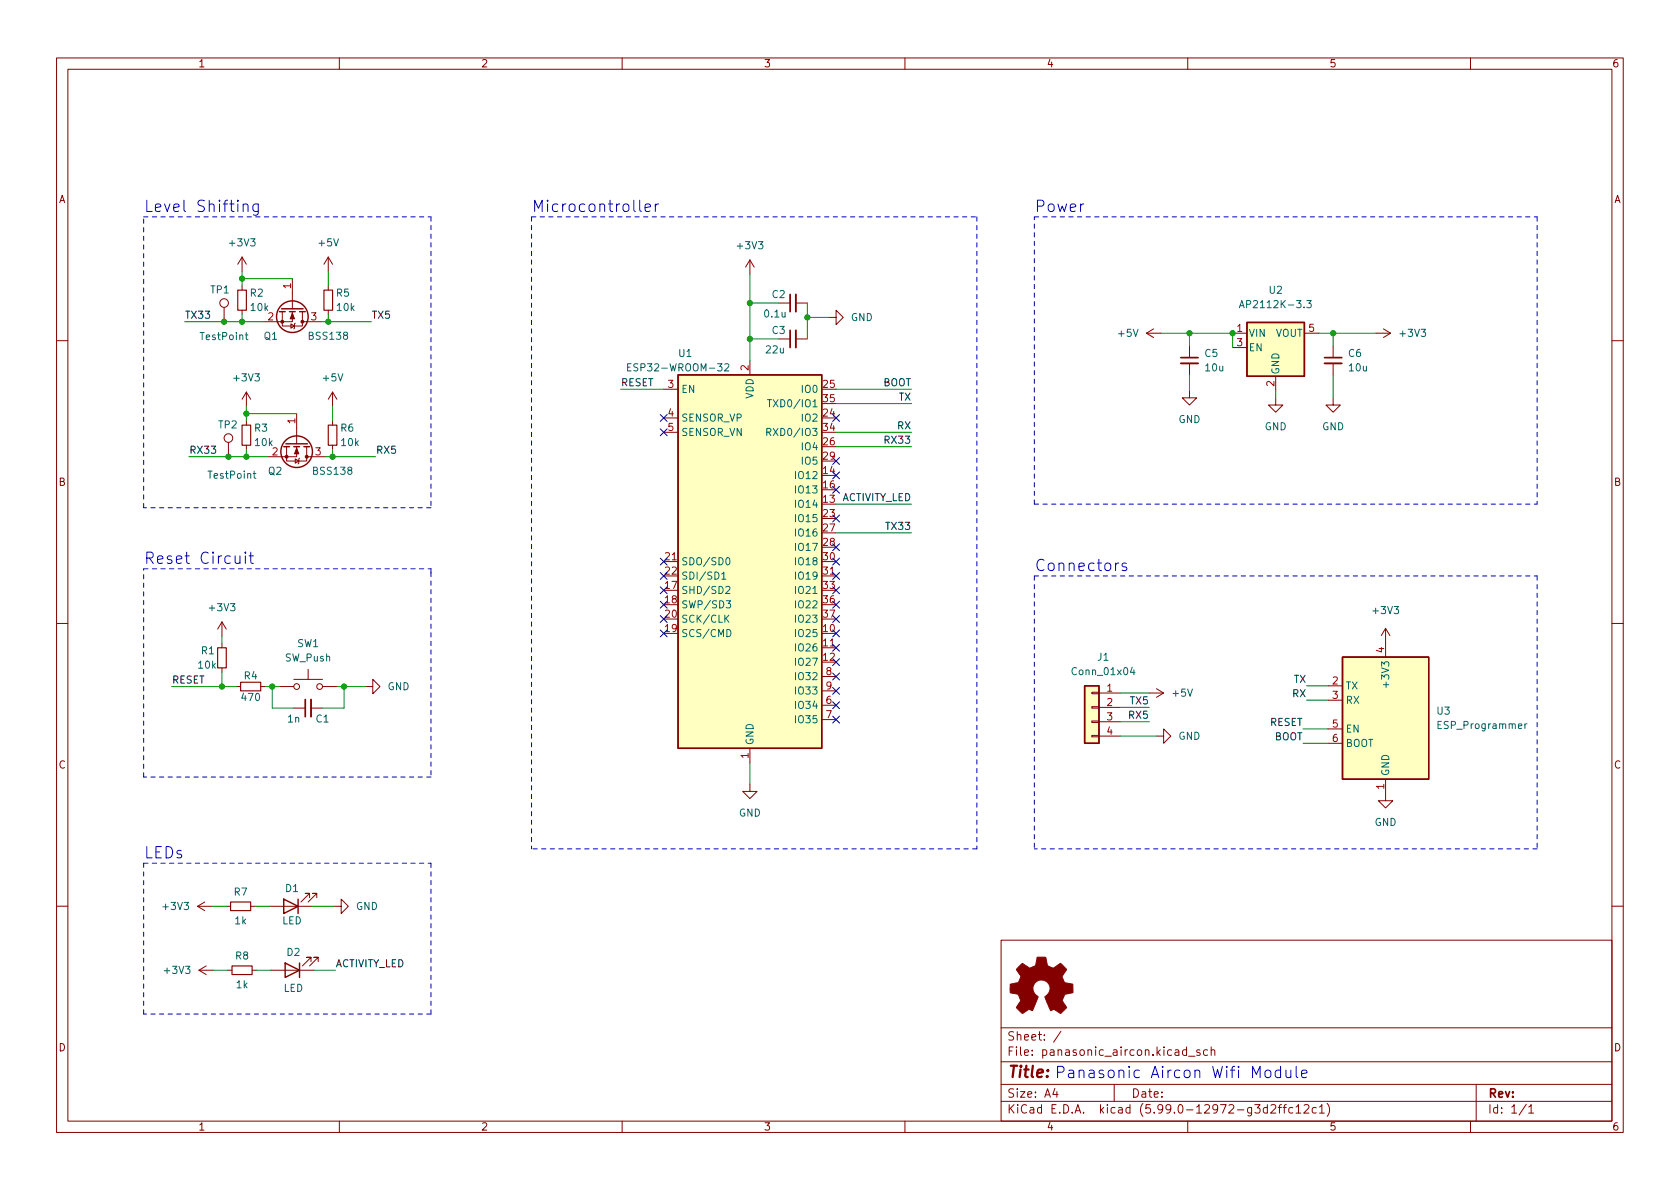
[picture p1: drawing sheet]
<svg xmlns="http://www.w3.org/2000/svg" width="297mm" height="210mm" viewBox="0 0 297 210" stroke-linecap="round" stroke-linejoin="round" font-family="sans-serif">
<g fill="none" stroke="#840000" stroke-width=".18">
<path d="M10 10.2h277v190.1h-277zM12 12.2h273v186.1h-273zM60 10.2v2M110 10.2v2M160 10.2v2M210 10.2v2M260 10.2v2M39.6 54.4v2.5M42.8 45.5v2.5M42.8 50.5v.8M42.8 54.9v.7M42.8 45.5l-.8 1.2"/>
<path d="M42.8 45.5l.8 1.2M49.9 55.1v2.6h3.6v-2.6M51.4 57.3l.7 .4-.7 .3zM51.7 55.1v1.8h-5.1M51.7 49.3v5.3M52.2 57.1l-.1 .2v.7l-.2 .2M53.5 56.9h3.3M58 45.5v2.5M58 50.5v.8M58 54.9v.7M58 45.5l-.7 1.2M58 45.5l.8 1.2"/>
<path d="M132.6 46v2.5M132.6 46l-.8 1.2M132.6 46l.7 1.2M137.7 53.6h2M137.7 59.9h2M140.7 53.6h2M140.7 59.9h2M146.6 56.1h1.2v-1.2l1.3 1.2-1.3 1.3v-1.3M202.7 58.9l1.3 .8M202.7 58.9h2.5M204 58.2l-1.3 .7M217.9 58.9h2.6"/>
<path d="M230.6 58.9h2.6M243.3 58.9h2.6M244.6 58.2l1.3 .7M245.9 58.9l-1.3 .8M10 60.2h2M40.4 78.2v2.6M43.6 69.3l-.8 1.3M43.6 69.3v2.6M43.6 74.4v.8M43.6 78.7v.8M43.6 69.3l.7 1.3M50.7 79v2.5h3.5v-2.5"/>
<path d="M52.5 79v1.8h-5.1M52.5 73.1v5.4M58.8 69.3l-.8 1.3M58.8 69.3v2.6M58.8 74.4v.8M58.8 78.7v.8M58.8 69.3l.8 1.3M117.3 68.8h2.6M117.3 73.9h2.6M117.3 76.4h2.6M132.6 63.7v2.6M210.3 69.1v1.3h1.3l-1.3 1.2-1.3-1.2h1.3"/>
<path d="M210.3 61.2v2M210.3 64.3v2M217.9 61.5h2.6M225.6 70.4v1.2h1.2l-1.2 1.3-1.3-1.3h1.3M225.6 66.5v2.6M235.7 70.4v1.2h1.3l-1.3 1.3-1.3-1.3h1.3M235.7 61.2v2M235.7 64.3v2M285 60.2h2M52.2 81.1l.6 .4-.6 .4zM53 81l-.2 .1v.8l-.1 .1M54.2 80.8h3.3"/>
<path d="M117.3 99.3h2.6M10 110.2h2M39.2 110v2.5M39.2 113.8v.7M39.2 118.1v.8M39.2 110l-.7 1.2M39.2 110l.8 1.2M54.5 118.4v1.7M145.3 114.5h2.5M145.3 101.8h2.5M145.3 119.6h2.5M245 111.1l-.8 1.3"/>
<path d="M245 111.1v5.1M245 111.1l.7 1.3M285 110.2h2M41.8 121.4h.7M46.1 121.4h.8M49.4 121.4h2.5M51.9 120.1h5.1M51.9 125.2h2.1M55 125.2h2M57 121.4h2.6M64.6 121.4h1.3v-1.3l1.3 1.3-1.3 1.3v-1.3M132.6 138.7v1.2h1.3l-1.3 1.3-1.3-1.3h1.3"/>
<path d="M132.6 132.3v2.6M145.3 124.7h2.5M145.3 127.2h2.5M145.3 122.2h2.5M193 130h1.3v.3h-1.3zM193 127.5h1.3v.3h-1.3zM193 125h1.3v.2h-1.3zM193 122.4h1.3v.3h-1.3zM194.3 122.5h3.8M194.3 125.1h3.8M194.3 127.6h3.8M194.3 130.2h3.8"/>
<path d="M203.2 122.5h2.5M204.5 130.2h1.2v-1.3l1.3 1.3-1.3 1.2v-1.2M204.5 121.8l1.2 .7M205.7 122.5l-1.2 .8M234.8 121.3h2.6M234.8 123.8h2.6M234.8 128.9h2.6M234.8 131.4h2.6M245 137.8v3.8h1.3l-1.3 1.3-1.3-1.3h1.3M36.2 159.5l-1.3 .8M54.7 158.7v-.7h-.7h.7l-1.5 1.5M56 158.7v-.7h-.8h.8l-1.5 1.5"/>
<path d="M10 160.2h2M34.9 160.3l1.3 .7M34.9 160.3h2.6M35.2 171.6l1.2 .7M35.2 171.6h2.5M36.4 170.8l-1.2 .8M40 160.3h.8M40.3 171.6h.7M44.3 160.3h.8M44.6 171.6h.7M47.6 160.3h7.6M47.9 171.6h7.6"/>
<path d="M55 170v-.7h-.8h.8l-1.5 1.5M56.3 170v-.7h-.8h.8l-1.6 1.5M59.1 160.3h1.2v-1.3l1.3 1.3-1.3 1.2v-1.2M177 166.3h108v32h-108zM285 160.2h2M60 198.3v2M110 198.3v2M160 198.3v2M177 194.8h108M177 191.8h108M177 187.8h108M177 181.8h108"/>
<path d="M186.5 192.5l-.4 1h1M186.9 193v1M187.6 182.4l-1.3 1.9M197 191.8v3M209.8 185.7l-.4-.1-.3 .3v.4l.1 .3h.6M209.8 185.1v1.5M210 198.3v2M210.1 186.8h1.2M212.1 185.7l-.3-.1-.2 .2v.3l.5 .1v.4h-.5M213.5 185.7l-.4-.1-.3 .3v.4l.1 .3h.6M214.1 185.8l.3-.2 .3 .1 .1 .9M214.1 185.1v1.5"/>
<path d="M224.1 195.9l-.5-.1-.2 .3v.4l.1 .3h.6M224.1 195.3v1.5M224.7 195.5l.6-.2 .2 .2 .1 .3-1 1h1M226 195.8h.6M226.6 195.3l-.4 .2v1.3M226.9 195.8h.5M227.4 195.3l-.3 .2v1.3M228.6 195.9l-.5-.1-.2 .3v.4l.1 .3h.6M229.1 195.8l.5-.5v1.5M229.1 196.8h.9M230.6 195.5l.5-.2 .3 .2v.3l-.9 1h.9M232.7 195.9l-.4-.1-.3 .3v.4l.1 .3h.6"/>
<path d="M233.3 195.8l.4-.5v1.5M233.3 196.8h.8M234.6 195.1a1.72 1.72 0 0 1 0 2.3M260 198.3v2M261 191.8v6.5M269.9 195.3l-1.3 1.9M270.3 195.8l.4-.5v1.5M270.3 196.8h.9"/>
<circle cx="39.6" cy="53.6" r=".76"/>
<circle cx="40.4" cy="77.5" r=".76"/>
<circle cx="52.5" cy="121.4" r=".51"/>
<circle cx="56.5" cy="121.4" r=".51"/>
</g>
<g fill="#ffffc2" stroke="#ffffc2" stroke-width=".18">
<path d="M119.9 66.3h25.4v66h-25.4z"/>
<path d="M191.8 121.3h2.5v10.1h-2.5z"/>
<path d="M237.4 116.2h15.2v21.6h-15.2z"/>
<path d="M220.5 57h10.1v9.5h-10.1z"/>
</g>
<g fill="none" stroke="#840000" stroke-width=".25">
<path d="M49.4 55.1h1M49.8 54.6h3.8M51.2 55.1h1M53 55.1h1M220.5 57h10.1v9.5h-10.1zM50.2 79h1M50.5 78.5h3.9M51.9 79h1.1M53.7 79h1M119.9 66.3h25.4v66h-25.4zM237.4 116.2h15.2v21.6h-15.2zM191.8 121.3h2.5v10.1h-2.5z"/>
<path d="M50.2 159l2.5 1.3-2.5 1.2zM52.7 159v2.5M50.4 170.3l2.6 1.3-2.6 1.2zM53 170.3v2.5"/>
<circle cx="51.7" cy="56" r="2.79"/>
<circle cx="52.5" cy="79.9" r="2.79"/>
</g>
<g fill="none" stroke="#006464" stroke-width=".18">
<path d="M43.4 59.2h.4M43.5 58.8v1.1l.3 .2M219.1 54.4l.5-1.3 .4 1.3M219.3 54.1h.6M231.1 53.1h.7l-.4 .5 .4 .2v.5l-.2 .1-.5-.1M111 64.9h.4M111.6 64.3h-.6v1.3h.6M128.1 64.4l.5-.1 .3 .4-.8 .9h.8M135.6 76.4h.6l.1-.2-.1-.3-.6-.1v1.2M135.7 70.7h.7M135.9 76.4l.4 .6M136.1 70.7v1.2"/>
<path d="M44.8 83.7h.4M44.9 83.3v1.1l.3 .2M128.5 98.7l.1-.1a.68 .68 0 0 1 .5 .6 .68 .68 0 0 1-.5 .7l-.1-.1-.2-.4zM127.6 101.5l.4-.3v1.2M127.6 102.4h.7M128.3 103.8l.5-.1 .3 .4-.8 .9h.8M128.3 109.3l.6 .7M128.4 106.2h.8l-.4 .5 .3 .1v.6l-.2 .1-.5-.1M128.5 111.3a.64 .64 0 0 1 .7 .6 .64 .64 0 0 1-.7 .7zM128.9 108.8l-.7 .7M200.2 118l-.3 .9h.8M200.5 118.5v.8"/>
<path d="M245.1 120.6v1M269.6 128v.8M270 128l-.4 .2"/>
</g>
<g fill="#840000" stroke="#840000" stroke-width=".18">
<path d="M51.7 55.4l.4 1h-.8z"/>
<path d="M180.2 170.9l.6-.5 .9 .5a.62 .62 0 0 0 1 0h.2a1.62 1.62 0 0 0 .4-1.4l.1-.2h1.5l.2 .7a.74 .74 0 0 0 .6 1l.5 .2 1.3-.8 1.1 1-.4 .7a.75 .75 0 0 0-.2 1.2l.2 .5 1.5 .2v1.5l-1.4 .3-.1 .1a1.23 1.23 0 0 0-.3 1.2l.7 1-.1 .2-1 .9-.8-.5a.54 .54 0 0 0-.9 0l-1-2.4a2.33 2.33 0 0 0 .8-1.9 1.54 1.54 0 0 0-2.5-.7 1.54 1.54 0 0 0 .5 2.6l-1.1 2.4a.69 .69 0 0 0-1.1 .1l-.6 .4-1.1-1.1 .8-1.1-.2-.6a.71 .71 0 0 0-1-.7l-.7-.2v-1.5h.5a1.11 1.11 0 0 0 1.2-.8 .72 .72 0 0 0-.2-1.1l-.4-.7z"/>
<path d="M52.5 79.2l.3 1.1h-.7z"/>
<circle cx="49.9" cy="56.9" r=".25"/>
<circle cx="53.5" cy="56.9" r=".25"/>
<circle cx="50.7" cy="80.8" r=".25"/>
<circle cx="54.2" cy="80.8" r=".25"/>
</g>
<path d="M42 51.3h1.6v3.6h-1.6zM57.3 51.3h1.5v3.6h-1.5zM42.8 75.2h1.5v3.5h-1.5zM58 75.2h1.6v3.5h-1.6zM38.5 114.5h1.5v3.6h-1.5zM42.5 120.6h3.6v1.6h-3.6zM40.8 159.5h3.5v1.5h-3.5zM41 170.8h3.6v1.5h-3.6z" fill="none" stroke="#840000" stroke-width=".2"/>
<path d="M140.7 52.1v3M140.7 58.4v3.1M208.8 64.3h3M234.2 64.3h3M55 123.7v3" fill="none" stroke="#840000" stroke-width=".33"/>
<path d="M139.7 52.1v3M139.7 58.4v3.1M208.8 63.2h3M234.2 63.2h3M54 123.7v3" fill="none" stroke="#840000" stroke-width=".3"/>
<g fill="none" stroke="#0000c2" stroke-width=".18">
<path d="M43 36.3a.5 .5 0 0 1 .9 .1v1M43 36.1v1.3M45.7 36.1v1.6a.54 .54 0 0 1-.9 .3M45.7 36.2l-.6-.1-.4 .4v.5l.2 .3 .2 .1 .6-.1M113.1 35.4v1.7l.3 .3M114.1 36.7l.9-.2-.1-.3-.6-.1-.2 .3 .1 .9 .1 .1 .6-.1M115.9 36.1v1.3M116.4 36.1a.51 .51 0 0 0-.5 .4M41.6 98.3l.1 1.2a.54 .54 0 0 0 .7-.1M42.4 98.3v1.3M43.4 97.6l-.1 .1 .1 .1 .1-.1-.1-.1v.2M43.4 98.3v1.3"/>
<path d="M44 98.3h.8M44.3 97.6v1.7l.1 .2 .4 .1M199.1 99.7l-.4-.1-.3 .3 .1 .2 .6 .2 .1 .2-.1 .3-.1 .1-.6-.1M223.8 189.3a.54 .54 0 0 1 .9 .3v.6a.54 .54 0 0 1-.5 .4 .54 .54 0 0 1-.5-.4v-.6zM226.4 189.3l-.6-.1-.3 .4v.6l.2 .3 .1 .1 .6-.1M226.4 188.6v2M227.4 189.2l.1 1.3a.54 .54 0 0 0 .7-.1M228.2 189.2v1.4M229.2 188.6v1.7l.3 .3M230.1 189.9l1-.2-.1-.4-.6-.1-.3 .3 .1 1 .2 .1 .6-.1"/>
</g>
<g fill="none" stroke="#0000c2" stroke-width=".18" stroke-dasharray=".8 .8">
<path d="M25.4 38.3h50.8M76.2 38.3v51.5M94 38.3v111.8M94 38.3h78.7M172.7 38.3v111.8M182.9 38.3h88.9M271.8 38.3v50.8M25.4 89.8v-51.5M76.2 89.8h-50.8M182.9 89.1h88.9M182.9 89.1v-50.8M25.4 100.6h50.8"/>
<path d="M76.2 100.6v1.2M76.2 101.2v36.2M182.9 101.8h88.9M182.9 101.8v48.3M271.8 101.8v48.3M25.4 137.4v-36.8M76.2 137.4h-50.8M25.4 152.6h50.8M25.4 152.6v26.7M76.2 152.6v26.7M172.7 150.1h-78.7M271.8 150.1h-88.9"/>
<path d="M76.2 179.3h-50.8"/>
</g>
<g fill="none" stroke="#009600" stroke-width=".18">
<path d="M32.6 56.9h14M42.8 48v2.5M42.8 55.6v1.3M42.8 49.3h8.9M56.8 56.9h8.9M58 48v2.5M58 55.6v1.3M132.6 59.9h5.1M132.6 48.5v15.2M132.6 53.6h5.1M142.7 53.6v6.3M142.7 56.1h3.9"/>
<path d="M205.2 58.9h12.7v2.6M210.3 58.9v2.3M233.2 58.9h10.1M235.7 58.9v2.3M43.6 73.1h8.9M43.6 71.9v2.5M43.6 79.5v1.3M58.8 71.9v2.5M58.8 79.5v1.3M109.7 68.8h7.6M147.8 71.4h13.4M147.8 76.4h13.4"/>
<path d="M147.8 68.8h13.4M147.8 79h13.4M210.3 66.3v2.8M225.6 69.1v1.3M235.7 66.3v4.1M33.4 80.8h14M57.5 80.8h8.9M147.8 89.1h13.4M147.8 94.2h13.4M39.2 112.5v1.3M39.2 118.9v2.5M30.4 121.4h11.4"/>
<path d="M46.9 121.4h2.5M48.1 121.4v3.8h3.8M59.6 121.4h5M60.8 121.4v3.8h-3.8M132.6 134.9v3.8M198.1 130.2h6.4M198.1 127.6h5.1M198.1 125.1h5.1M198.1 122.5h5.1M230.4 128.9h4.4M230.4 131.4h4.4M231 123.8h3.8"/>
<path d="M231 121.3h3.8M37.5 160.3h2.5M37.7 171.6h2.6M45.1 160.3h2.5M45.3 171.6h2.6M55.2 160.3h3.9M55.5 171.6h3.8"/>
</g>
<g fill="none" stroke="#000084" stroke-width=".18">
<path d="M116.7 73.3l1.3 1.2M116.7 75.8l1.3 1.3M118 73.3l-1.3 1.2M118 75.8l-1.3 1.3M147.2 73.3l1.2 1.2M148.4 73.3l-1.2 1.2M116.7 98.7l1.3 1.2M118 98.7l-1.3 1.2M147.2 83.5l1.2 1.2M147.2 86l1.2 1.2M147.2 80.9l1.2 1.2M147.2 98.7l1.2 1.2"/>
<path d="M147.2 96.2l1.2 1.2M147.2 91.1l1.2 1.2M148.4 80.9l-1.2 1.2M148.4 83.5l-1.2 1.2M148.4 86l-1.2 1.2M148.4 98.7l-1.2 1.2M148.4 96.2l-1.2 1.2M148.4 91.1l-1.2 1.2M116.7 103.8l1.3 1.2M116.7 106.3l1.3 1.2M116.7 111.4l1.3 1.2M116.7 101.2l1.3 1.3"/>
<path d="M116.7 108.9l1.3 1.2M118 103.8l-1.3 1.2M118 106.3l-1.3 1.2M118 111.4l-1.3 1.2M118 101.2l-1.3 1.3M118 108.9l-1.3 1.2M147.2 103.8l1.2 1.2M147.2 106.3l1.2 1.2M147.2 108.9l1.2 1.2M147.2 116.5l1.2 1.2M147.2 113.9l1.2 1.3M147.2 111.4l1.2 1.2"/>
<path d="M147.2 119l1.2 1.2M147.2 101.2l1.2 1.3M148.4 103.8l-1.2 1.2M148.4 106.3l-1.2 1.2M148.4 108.9l-1.2 1.2M148.4 116.5l-1.2 1.2M148.4 113.9l-1.2 1.3M148.4 111.4l-1.2 1.2M148.4 119l-1.2 1.2M148.4 101.2l-1.2 1.3M147.2 124.1l1.2 1.2M147.2 121.6l1.2 1.2"/>
<path d="M147.2 126.6l1.2 1.3M148.4 124.1l-1.2 1.2M148.4 121.6l-1.2 1.2M148.4 126.6l-1.2 1.3"/>
</g>
<g fill="#009600" stroke="#009600" stroke-width=".18">
<circle cx="132.6" cy="59.9" r=".46"/>
<circle cx="142.7" cy="56.1" r=".46"/>
<circle cx="132.6" cy="53.6" r=".46"/>
<circle cx="39.6" cy="56.9" r=".46"/>
<circle cx="40.4" cy="80.8" r=".46"/>
<circle cx="43.6" cy="80.8" r=".46"/>
<circle cx="43.6" cy="73.1" r=".46"/>
<circle cx="235.7" cy="58.9" r=".46"/>
<circle cx="217.9" cy="58.9" r=".46"/>
<circle cx="210.3" cy="58.9" r=".46"/>
<circle cx="60.8" cy="121.4" r=".46"/>
<circle cx="39.2" cy="121.4" r=".46"/>
<circle cx="48.1" cy="121.4" r=".46"/>
<circle cx="58.8" cy="80.8" r=".46"/>
<circle cx="42.8" cy="49.3" r=".46"/>
<circle cx="58" cy="56.9" r=".46"/>
<circle cx="42.8" cy="56.9" r=".46"/>
</g>
<g font-size="2.8" fill="#0000c2">
<text x="25.4" y="37.5">Level Shifting</text>
<text x="94" y="37.5">Microcontroller</text>
<text x="182.9" y="37.5">Power</text>
<text x="25.4" y="99.7">Reset Circuit</text>
<text x="182.9" y="101">Connectors</text>
<text x="25.4" y="151.8">LEDs</text>
<text x="178" y="190.6">Title: Panasonic Aircon Wifi Module</text>
</g>
<g font-size="2.1" fill="#840000">
<text x="178" y="184">Sheet: /</text>
<text x="178" y="186.7">File: panasonic_aircon.kicad_sch</text>
<text x="178" y="196.9">KiCad E.D.A. kicad (5.99.0-12972-g3d2ffc12c1)</text>
<text x="178" y="194.1">Size: A4</text>
<text x="200" y="194.1">Date:</text>
<text x="263" y="194.1">Rev:</text>
<text x="263" y="196.9">Id: 1/1</text>
</g>
<g font-size="1.8" fill="#840000">
<text x="35" y="11.9">1</text>
<text x="85" y="11.9">2</text>
<text x="135" y="11.9">3</text>
<text x="185" y="11.9">4</text>
<text x="235" y="11.9">5</text>
<text x="285" y="11.9">6</text>
<text x="10.3" y="35.9">A</text>
<text x="285.3" y="35.9">A</text>
<text x="10.3" y="85.9">B</text>
<text x="285.3" y="85.9">B</text>
<text x="10.3" y="135.9">C</text>
<text x="285.3" y="135.9">C</text>
<text x="10.3" y="185.9">D</text>
<text x="285.3" y="185.9">D</text>
<text x="35" y="199.9">1</text>
<text x="85" y="199.9">2</text>
<text x="135" y="199.9">3</text>
<text x="185" y="199.9">4</text>
<text x="235" y="199.9">5</text>
<text x="285" y="199.9">6</text>
</g>
<g font-size="1.8" fill="#006464">
<text x="40.7" y="43.6">+3V3</text>
<text x="56.4" y="43.6">+5V</text>
<text x="130.5" y="44.1">+3V3</text>
<text x="37.3" y="51.9">TP1</text>
<text x="44.3" y="52.4">R2</text>
<text x="59.5" y="52.4">R5</text>
<text x="136.5" y="52.7">C2</text>
<text x="224.4" y="51.9">U2</text>
<text x="44.4" y="55">10k</text>
<text x="59.6" y="55">10k</text>
<text x="135.3" y="56.1">0.1u</text>
<text x="136.5" y="59">C3</text>
<text x="150.4" y="56.8">GND</text>
<text x="197.8" y="59.6">+5V</text>
<text x="220.2" y="54.5">AP2112K-3.3</text>
<text x="220.7" y="59.6">VIN</text>
<text x="225.5" y="59.6">VOUT</text>
<text x="247.7" y="59.6">+3V3</text>
<text x="35.6" y="60.1">TestPoint</text>
<text x="46.7" y="60.1">Q1</text>
<text x="54.7" y="60.1">BSS138</text>
<text x="112" y="65.7">ESP32-WROOM-32</text>
<text x="120" y="63.1">U1</text>
<text x="135.5" y="62.5">22u</text>
<text x="213" y="63.1">C5</text>
<text x="213.2" y="65.7">10u</text>
<text x="220.7" y="62.1">EN</text>
<text x="238.4" y="63.1">C6</text>
<text x="238.6" y="65.7">10u</text>
<text x="41.5" y="67.4">+3V3</text>
<text x="57.2" y="67.4">+5V</text>
<text x="120.4" y="69.5">EN</text>
<text x="133.2" y="70.5" transform="rotate(-90 133.2 70.5)">VDD</text>
<text x="141.9" y="69.5">IO0</text>
<text x="226.2" y="66.3" transform="rotate(-90 226.2 66.3)">GND</text>
<text x="38.7" y="75.7">TP2</text>
<text x="45" y="76.3">R3</text>
<text x="60.3" y="76.3">R6</text>
<text x="120.4" y="74.5">SENSOR_VP</text>
<text x="120.4" y="77.1">SENSOR_VN</text>
<text x="136.7" y="77.1">RXD0/IO3</text>
<text x="136.9" y="72">TXD0/IO1</text>
<text x="141.9" y="74.5">IO2</text>
<text x="208.3" y="74.8">GND</text>
<text x="223.6" y="76.1">GND</text>
<text x="233.7" y="76.1">GND</text>
<text x="45.2" y="78.9">10k</text>
<text x="47.5" y="83.9">Q2</text>
<text x="55.5" y="83.9">BSS138</text>
<text x="60.4" y="78.9">10k</text>
<text x="141.9" y="79.6">IO4</text>
<text x="141.9" y="82.2">IO5</text>
<text x="37" y="84.6">TestPoint</text>
<text x="140.9" y="89.8">IO14</text>
<text x="140.9" y="84.7">IO12</text>
<text x="140.9" y="87.2">IO13</text>
<text x="140.9" y="92.3">IO15</text>
<text x="140.9" y="94.9">IO16</text>
<text x="120.4" y="99.9">SDO/SD0</text>
<text x="140.9" y="97.4">IO17</text>
<text x="140.9" y="99.9">IO18</text>
<text x="120.4" y="105">SHD/SD2</text>
<text x="120.4" y="107.6">SWP/SD3</text>
<text x="120.4" y="102.5">SDI/SD1</text>
<text x="140.9" y="102.5">IO19</text>
<text x="140.9" y="105">IO21</text>
<text x="140.9" y="107.6">IO22</text>
<text x="37.2" y="108.1">+3V3</text>
<text x="120.4" y="112.6">SCS/CMD</text>
<text x="120.4" y="110.1">SCK/CLK</text>
<text x="140.9" y="112.6">IO25</text>
<text x="140.9" y="110.1">IO23</text>
<text x="242.9" y="108.6">+3V3</text>
<text x="35.1" y="118.2">10k</text>
<text x="35.6" y="115.7">R1</text>
<text x="50.4" y="117">SW_Push</text>
<text x="52.6" y="114.4">SW1</text>
<text x="140.9" y="115.2">IO26</text>
<text x="140.9" y="117.7">IO27</text>
<text x="189.9" y="119.4">Conn_01x04</text>
<text x="194.1" y="116.8">J1</text>
<text x="42.8" y="123.9">470</text>
<text x="43.2" y="120.1">R4</text>
<text x="68.5" y="122">GND</text>
<text x="140.9" y="125.3">IO34</text>
<text x="140.9" y="120.3">IO32</text>
<text x="140.9" y="122.8">IO33</text>
<text x="207.4" y="123.2">+5V</text>
<text x="237.9" y="121.9">TX</text>
<text x="237.9" y="124.5">RX</text>
<text x="245.6" y="120.9" transform="rotate(-90 245.6 120.9)">+3V3</text>
<text x="50.9" y="127.8">1n</text>
<text x="55.9" y="127.8">C1</text>
<text x="133.2" y="131.8" transform="rotate(-90 133.2 131.8)">GND</text>
<text x="140.9" y="127.9">IO35</text>
<text x="208.3" y="130.8">GND</text>
<text x="237.9" y="129.5">EN</text>
<text x="254.1" y="126.4">U3</text>
<text x="254.5" y="128.9">ESP_Programmer</text>
<text x="237.9" y="132.1">BOOT</text>
<text x="245.6" y="137.3" transform="rotate(-90 245.6 137.3)">GND</text>
<text x="130.6" y="144.4">GND</text>
<text x="243" y="146">GND</text>
<text x="28.9" y="160.9">+3V3</text>
<text x="41.4" y="158.4">R7</text>
<text x="50.5" y="157.7">D1</text>
<text x="62.9" y="160.9">GND</text>
<text x="41.6" y="163.4">1k</text>
<text x="49.9" y="163.4">LED</text>
<text x="29.2" y="172.2">+3V3</text>
<text x="41.7" y="169.7">R8</text>
<text x="50.7" y="169">D2</text>
<text x="41.8" y="174.7">1k</text>
<text x="50.1" y="175.4">LED</text>
</g>
<g font-size="1.8" fill="#a90000">
<text x="51.4" y="51" transform="rotate(-90 51.4 51)">1</text>
<text x="47.4" y="56.6">2</text>
<text x="55" y="56.6">3</text>
<text x="218.7" y="58.7">1</text>
<text x="231.4" y="58.7">5</text>
<text x="132.3" y="65.5" transform="rotate(-90 132.3 65.5)">2</text>
<text x="218.7" y="61.2">3</text>
<text x="118.1" y="68.6">3</text>
<text x="145.6" y="68.6">25</text>
<text x="145.6" y="71.1">35</text>
<text x="225.3" y="68.3" transform="rotate(-90 225.3 68.3)">2</text>
<text x="52.2" y="74.9" transform="rotate(-90 52.2 74.9)">1</text>
<text x="118.1" y="73.7">4</text>
<text x="118.1" y="76.2">5</text>
<text x="145.6" y="73.7">24</text>
<text x="145.6" y="76.2">34</text>
<text x="48.1" y="80.5">2</text>
<text x="55.8" y="80.5">3</text>
<text x="145.6" y="83.8">14</text>
<text x="145.6" y="78.7">26</text>
<text x="145.6" y="81.3">29</text>
<text x="145.6" y="86.4">16</text>
<text x="145.6" y="91.4">23</text>
<text x="145.6" y="94">27</text>
<text x="117.6" y="99.1">21</text>
<text x="117.6" y="101.6">22</text>
<text x="145.6" y="96.5">28</text>
<text x="145.6" y="99.1">30</text>
<text x="145.6" y="101.6">31</text>
<text x="117.6" y="104.1">17</text>
<text x="117.6" y="106.7">18</text>
<text x="145.6" y="104.1">33</text>
<text x="145.6" y="106.7">36</text>
<text x="117.6" y="111.8">19</text>
<text x="117.6" y="109.2">20</text>
<text x="145.6" y="111.8">10</text>
<text x="145.6" y="109.2">37</text>
<text x="145.6" y="114.3">11</text>
<text x="145.6" y="116.8">12</text>
<text x="146.1" y="119.4">8</text>
<text x="244.7" y="115.4" transform="rotate(-90 244.7 115.4)">4</text>
<text x="146.1" y="124.5">6</text>
<text x="146.1" y="121.9">9</text>
<text x="195.7" y="122.3">1</text>
<text x="195.7" y="124.8">2</text>
<text x="235.6" y="121">2</text>
<text x="235.6" y="123.6">3</text>
<text x="146.1" y="127">7</text>
<text x="195.7" y="127.4">3</text>
<text x="195.7" y="129.9">4</text>
<text x="235.6" y="128.6">5</text>
<text x="235.6" y="131.2">6</text>
<text x="132.3" y="134.1" transform="rotate(-90 132.3 134.1)">1</text>
<text x="244.7" y="139.6" transform="rotate(-90 244.7 139.6)">1</text>
</g>
<g font-size="1.8" fill="#0f0f0f">
<text x="32.6" y="56.4">TX33</text>
<text x="65.7" y="56.4">TX5</text>
<text x="109.7" y="68.3">RESET</text>
<text x="156.1" y="68.3">BOOT</text>
<text x="158.9" y="70.8">TX</text>
<text x="158.7" y="75.9">RX</text>
<text x="33.4" y="80.2">RX33</text>
<text x="66.4" y="80.2">RX5</text>
<text x="156.7" y="78.4">RX33</text>
<text x="145.6" y="88.9">13 ACTIVITY_LED</text>
<text x="156.9" y="93.7">TX33</text>
<text x="30.4" y="120.9">RESET</text>
<text x="200" y="124.5">TX5</text>
<text x="228.6" y="123.3">RX</text>
<text x="228.8" y="120.7">TX</text>
<text x="199.8" y="127.1">RX5</text>
<text x="224.5" y="128.4">RESET</text>
<text x="225.3" y="130.9">BOOT</text>
<text x="59.3" y="171">ACTIVITY_LED</text>
</g>
</svg>
